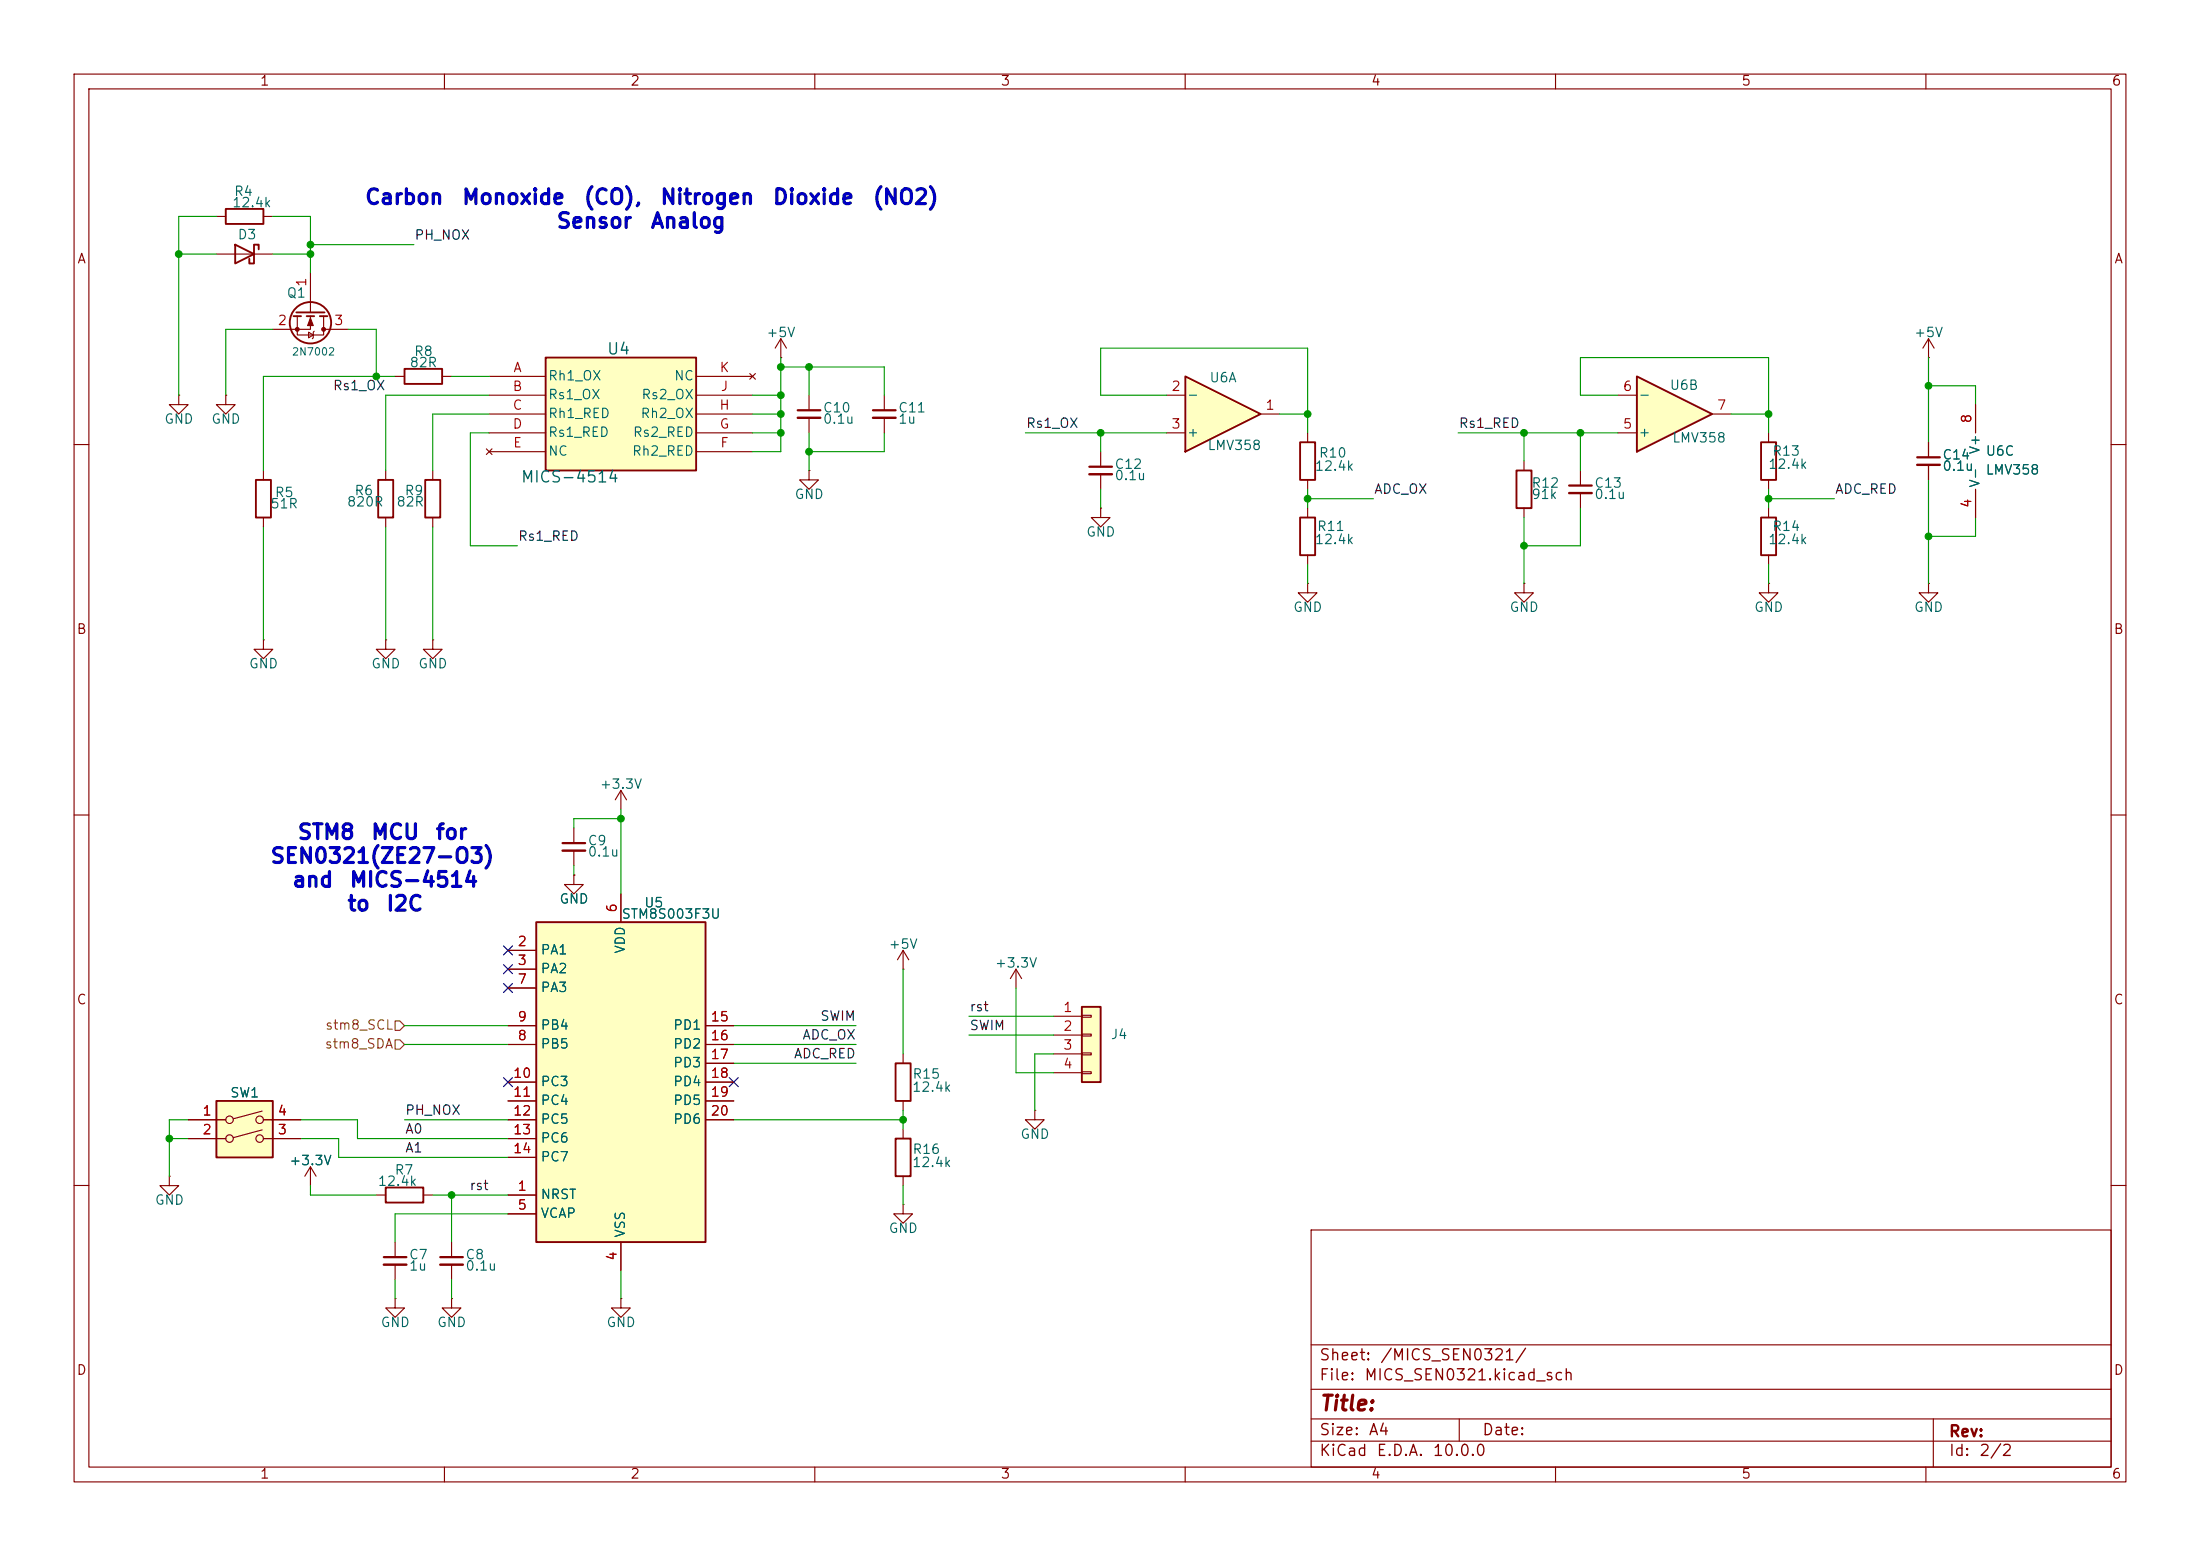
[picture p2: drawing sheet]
<svg xmlns="http://www.w3.org/2000/svg" width="297mm" height="210mm" viewBox="0 0 297 210" stroke-linecap="round" stroke-linejoin="round" font-family="sans-serif">
<g fill="none" stroke="#840000" stroke-width=".15">
<path d="M10 10h277v190h-277zM12 12h273v186h-273zM60 10v2M110 10v2M160 10v2M210 10v2M260 10v2M260.3 59.7v2M10 60h2M260.3 62.7v2.1M285 60h2M10 110h2"/>
<path d="M285 110h2M10 160h2M177 166h108v32h-108zM285 160h2M60 198v2M110 198v2M160 198v2M177 194.5h108M177 191.5h108M177 187.5h108M177 181.5h108M197 191.5v3"/>
<path d="M210 198v2M260 198v2M261 191.5v6.5"/>
</g>
<path d="M258.8 61.7h3.1" fill="none" stroke="#840000" stroke-width=".3"/>
<path d="M258.8 62.7h3.1" fill="none" stroke="#840000" stroke-width=".33"/>
<path d="M72.4 124.5h22.8v43.1h-22.8z" fill="#ffffc2"/>
<path d="M72.4 124.5h22.8v43.1h-22.8z" fill="none" stroke="#840000" stroke-width=".25"/>
<g fill="none" stroke="#840000" stroke-width=".15">
<path d="M109.2 63.5v1.3h1.3l-1.3 1.2-1.3-1.2h1.3M109.2 63.5h.1M83.8 106.7v2.5M83.8 106.7l.8 1.3M83.8 106.7l-.7 1.3M68.6 128.3h3.8M68.6 130.8h3.8M68.6 133.4h3.8M68.6 138.4h3.8M83.8 120.7v3.8M95.2 138.4h3.9M68.6 141h3.8"/>
<path d="M68.6 146.1h3.8M68.6 148.6h3.8M68.6 151.1h3.8M68.6 153.7h3.8M68.6 156.2h3.8M95.2 141h3.9M95.2 146.1h3.9M95.2 148.6h3.9M95.2 151.1h3.9M95.2 143.5h3.9M53.3 175.3v1.2h1.3l-1.3 1.3-1.2-1.3h1.2M53.3 175.3h.1"/>
<path d="M53.3 167.6v2.1M53.3 170.7v2M68.6 161.3h3.8M68.6 163.8h3.8M83.8 167.6v3.9"/>
</g>
<path d="M51.8 169.7h3.1" fill="none" stroke="#840000" stroke-width=".3"/>
<path d="M51.8 170.7h3.1" fill="none" stroke="#840000" stroke-width=".33"/>
<path d="M73.7 48.3h20.3v15.2h-20.3z" fill="#ffffc2"/>
<path d="M73.7 48.3h20.3v15.2h-20.3z" fill="none" stroke="#840000" stroke-width=".25"/>
<g fill="none" stroke="#840000" stroke-width=".15">
<path d="M66 50.8h7.7M66 53.3h7.7M66 55.9h7.7M66 58.4h7.7M94 50.8h7.6M94 53.3h7.6M94 55.9h7.6M94 58.4h7.6M101.2 50.4l.8 .8M102 50.4l-.8 .8M65.7 60.6l.7 .7M66 61h7.7"/>
<path d="M66.4 60.6l-.7 .7M94 61h7.6M22.9 158.8v1.2h1.2l-1.2 1.3-1.3-1.3h1.3M22.9 158.8h.1"/>
</g>
<path d="M29.2 148.6h7.6v7.6h-7.6z" fill="#ffffc2"/>
<g fill="none" stroke="#840000" stroke-width=".15">
<path d="M25.4 151.1h5.1M25.4 153.7h5.1M35.4 150l-3.9 1M35.4 152.5l-3.9 1M35.6 151.1h5M35.6 153.7h5"/>
<circle cx="31" cy="153.7" r=".51"/>
<circle cx="31" cy="151.1" r=".51"/>
<circle cx="35.1" cy="153.7" r=".51"/>
<circle cx="35.1" cy="151.1" r=".51"/>
</g>
<path d="M29.2 148.6h7.6v7.6h-7.6z" fill="none" stroke="#840000" stroke-width=".25"/>
<path d="M221 50.8l10.1 5.1-10.1 5.1z" fill="#ffffc2"/>
<path d="M30.5 28.2h5.1v2h-5.1zM31.7 33l2.6 1.3-2.6 1.3zM34.9 33.7v-.7h-.6v2.6h-.6v-.7M54.6 49.8h5.1v2h-5.1zM175.5 59.7h2v5.1h-2zM221 50.8l10.1 5.1-10.1 5.1zM34.5 64.8h2.1v5.1h-2.1zM51.1 64.8h2v5.1h-2zM57.4 64.8h2v5.1h-2zM52.1 160.3h5v2h-5z" fill="none" stroke="#840000" stroke-width=".25"/>
<g fill="none" stroke="#840000" stroke-width=".15">
<path d="M29.2 34.3h7.6M29.2 29.2h1.3M35.6 29.2h1.2M53.3 50.8h1.3M59.7 50.8h1.3M105.4 48.3h.1M105.4 45.7l-.8 1.3M105.4 45.7l.8 1.3M105.4 45.7v2.6M176.5 58.4v1.3M218.4 58.4h2.6M218.4 53.3h2.6"/>
<path d="M231.1 55.9h2.6M266.7 54.6v3.8M35.6 63.5v1.3M35.6 69.9v1.2M52.1 63.5v1.3M52.1 69.9v1.2M58.4 63.5v1.3M58.4 69.9v1.2M148.6 68.6v1.3h1.3l-1.3 1.2-1.3-1.2h1.3M148.6 68.6h.1M148.6 61v2M148.6 64v2"/>
<path d="M176.5 64.8v1.2M266.7 66v3.9M50.8 161.3h1.3M57.1 161.3h1.3M61 175.3v1.2h1.2l-1.2 1.3-1.3-1.3h1.3M61 175.3h.1M61 167.6v2.1M61 170.7v2"/>
</g>
<path d="M147.1 63h3M59.4 169.7h3.1" fill="none" stroke="#840000" stroke-width=".3"/>
<path d="M147.1 64h3M59.4 170.7h3.1" fill="none" stroke="#840000" stroke-width=".33"/>
<path d="M160 50.8l10.2 5.1-10.2 5.1z" fill="#ffffc2"/>
<path d="M160 50.8l10.2 5.1-10.2 5.1zM237.7 59.7h2.1v5.1h-2.1zM175.5 69.9h2v5h-2zM204.7 63.5h2.1v5.1h-2.1zM237.7 69.9h2.1v5h-2.1z" fill="none" stroke="#840000" stroke-width=".25"/>
<g fill="none" stroke="#840000" stroke-width=".15">
<path d="M24.1 53.3v1.3h1.3l-1.3 1.3-1.2-1.3h1.2M24.1 53.3h.1M30.5 53.3v1.3h1.2l-1.2 1.3-1.3-1.3h1.3M30.5 53.3h.1M109.2 53.3v2.1M109.2 56.4v2M119.4 53.3v2.1M119.4 56.4v2M157.5 53.3h2.5M157.5 58.4h2.5M170.2 55.9h2.5M238.8 58.4v1.3"/>
<path d="M260.3 48.3h.1M260.3 45.7l-.7 1.3M260.3 45.7l.8 1.3M260.3 45.7v2.6M176.5 78.7v1.3h1.3l-1.3 1.3-1.2-1.3h1.2M176.5 78.7h.1M176.5 68.6v1.3M176.5 74.9v1.3M205.7 78.7v1.3h1.3l-1.3 1.3-1.2-1.3h1.2M205.7 78.7h.1M205.7 62.2v1.3M205.7 68.6v1.3"/>
<path d="M213.4 63.5v2M213.4 66.5v2.1M238.8 78.7v1.3h1.2l-1.2 1.3-1.3-1.3h1.3M238.8 78.7h.1M238.8 64.8v1.2M238.8 68.6v1.3M238.8 74.9v1.3M260.3 78.7v1.3h1.3l-1.3 1.3-1.2-1.3h1.2M260.3 78.7h.1M35.6 86.4v1.2h1.2l-1.2 1.3-1.3-1.3h1.3M35.6 86.4h.1M52.1 86.4v1.2h-1.3l1.3 1.3 1.2-1.3h-1.2"/>
<path d="M52.1 86.4h.1M58.4 86.4v1.2h1.3l-1.3 1.3-1.3-1.3h1.3M58.4 86.4h.1M77.5 111.8v2M77.5 114.8v2M41.9 157.5l.8 1.3M41.9 157.5l-.8 1.3M41.9 157.5v2.5M139.7 149.9v1.2h1.3l-1.3 1.3-1.3-1.3h1.3M139.7 149.9h.1M83.8 175.3v1.2h1.3l-1.3 1.3-1.3-1.3h1.3M83.8 175.3h.1"/>
</g>
<path d="M107.7 55.4h3M117.9 55.4h3M211.8 65.5h3.1M75.9 113.8h3.1" fill="none" stroke="#840000" stroke-width=".3"/>
<path d="M107.7 56.4h3M117.9 56.4h3M211.8 66.5h3.1M75.9 114.8h3.1" fill="none" stroke="#840000" stroke-width=".33"/>
<path d="M146 135.9h2.6v10.2h-2.6z" fill="#ffffc2"/>
<g fill="none" stroke="#840000" stroke-width=".25">
<path d="M39.6 42.7h1M40 42.2h3.8M41.4 42.7h1M43.2 42.7h1M146 135.9h2.6v10.2h-2.6zM120.9 153.7h2v5.1h-2zM120.9 143.5h2v5.1h-2z"/>
<circle cx="41.9" cy="43.6" r="2.79"/>
</g>
<g fill="none" stroke="#840000" stroke-width=".15">
<path d="M41.9 36.8v5.4M40.1 42.7v2.5h3.6v-2.5M41.7 44.8l.6 .4-.6 .4zM41.9 42.7v1.8h-5.1M42.4 44.7l-.1 .1v.8l-.1 .1M43.7 44.5h3.3M260.3 59.7v2M266.7 54.6v3.8M260.3 62.7v2.1M266.7 66v3.9M77.5 118.1v1.3h1.2l-1.2 1.3-1.3-1.3h1.3M77.5 118.1h.1"/>
<path d="M68.6 128.3h3.8M68.6 130.8h3.8M68.6 133.4h3.8M68.6 138.4h3.8M83.8 120.7v3.8M95.2 138.4h3.9M121.9 130.8h.1M121.9 128.3v2.5M121.9 128.3l-.7 1.2M121.9 128.3l.8 1.2M137.2 130.8l.7 1.3M137.2 130.8l-.8 1.3"/>
<path d="M137.2 130.8v2.6M142.2 137.2h3.8M142.2 139.7h3.8M146 137h1.3v.3h-1.3zM146 139.6h1.3v.2h-1.3zM25.4 151.1h5.1M25.4 153.7h5.1M35.6 151.1h5M35.6 153.7h5M68.6 151.1h3.8M68.6 153.7h3.8M68.6 141h3.8"/>
<path d="M68.6 146.1h3.8M68.6 148.6h3.8M68.6 156.2h3.8M95.2 151.1h3.9M95.2 141h3.9M95.2 146.1h3.9M95.2 148.6h3.9M95.2 143.5h3.9M121.9 142.2v1.3M121.9 148.6v1.3M121.9 152.4v1.3M121.9 158.8v1.2"/>
<path d="M142.2 142.2h3.8M142.2 144.8h3.8M146 142.1h1.3v.3h-1.3zM146 144.7h1.3v.2h-1.3zM68.6 161.3h3.8M68.6 163.8h3.8M83.8 167.6v3.9M121.9 162.6v1.2h1.3l-1.3 1.3-1.3-1.3h1.3M121.9 162.6h.1"/>
</g>
<g fill="#840000" stroke="#840000" stroke-width=".15">
<path d="M41.9 42.9l.4 1h-.8z"/>
<circle cx="43.7" cy="44.4" r=".25"/>
<circle cx="40.1" cy="44.4" r=".25"/>
</g>
<path d="M53.3 137.8h.7l.6 .6-.6 .7h-.7zM53.3 140.3h.7l.6 .7-.6 .6h-.7z" fill="none" stroke="#725600" stroke-width=".15"/>
<g fill="none" stroke="#009600" stroke-width=".15">
<path d="M24.1 34.3h5.1M29.2 29.2h-5.1v24.1M36.8 29.2h5.1v7.6M36.8 34.3h5.1M41.9 33h14M36.8 44.5h-6.3v8.8M47 44.5h3.8v6.3M53.3 50.8h-17.7v12.7M61 50.8h5M66 58.4h-2.5v15.3h6.3M66 55.9h-7.6v7.6M66 53.3h-13.9v10.2"/>
<path d="M101.6 58.4h3.8M101.6 53.3h3.8M101.6 55.9h3.8M105.4 49.5h14v3.8M105.4 48.3v12.7h-3.8M109.2 49.5v3.8M109.2 58.4v5.1M119.4 58.4v2.6h-10.2M138.4 58.4h19.1M148.6 58.4v2.6M157.5 53.3h-8.9v-6.3h27.9v11.4M172.7 55.9h3.8"/>
<path d="M196.8 58.4h21.6M205.7 58.4v3.8M213.4 58.4v5.1M218.4 53.3h-5v-5h25.4v10.1M233.7 55.9h5.1M260.3 52.1h6.4v2.5M260.3 48.3v11.4M35.6 71.1v15.3M52.1 71.1v15.3M58.4 71.1v15.3M148.6 66v2.6M176.5 67.3h8.9"/>
<path d="M176.5 66v2.6M176.5 76.2v2.5M205.7 69.9v8.8M213.4 68.6v5.1h-7.7M238.8 66v2.6M238.8 76.2v2.5M238.8 67.3h8.8M260.3 64.8v13.9M266.7 69.9v2.5h-6.4M77.5 116.8v1.3M83.8 110.5h-6.3v1.3M83.8 109.2v11.5"/>
<path d="M54.6 138.4h14M99.1 138.4h16.5M121.9 130.8v11.4M130.8 139.7h11.4M130.8 137.2h11.4M137.2 133.4v11.4h5M22.9 153.7h2.5M25.4 151.1h-2.5v7.7M40.6 153.7h5.1v2.5h22.9M40.6 151.1h7.7v2.6h20.3M54.6 151.1h14M54.6 141h14"/>
<path d="M99.1 151.1h22.8M99.1 141h16.5M99.1 143.5h16.5M121.9 149.9v2.5M142.2 142.2h-2.5v7.7M41.9 160v1.3h8.9M53.3 172.7v2.6M58.4 161.3h10.2M61 161.3v6.3M61 172.7v2.6M68.6 163.8h-15.3v3.8M83.8 171.5v3.8"/>
<path d="M121.9 160v2.6"/>
</g>
<path d="M68 132.7l1.2 1.3M68 130.2l1.2 1.2M68 127.7l1.2 1.2M69.2 132.7l-1.2 1.3M69.2 130.2l-1.2 1.2M69.2 127.7l-1.2 1.2M68 145.4l1.2 1.3M69.2 145.4l-1.2 1.3M98.5 145.4l1.2 1.3M99.7 145.4l-1.2 1.3" fill="none" stroke="#000084" stroke-width=".15"/>
<g fill="#009600" stroke="#009600" stroke-width=".14">
<circle cx="109.2" cy="61" r=".46"/>
<circle cx="148.6" cy="58.4" r=".46"/>
<circle cx="105.4" cy="58.4" r=".46"/>
<circle cx="105.4" cy="55.9" r=".46"/>
<circle cx="176.5" cy="67.3" r=".46"/>
<circle cx="176.5" cy="55.9" r=".46"/>
<circle cx="109.2" cy="49.5" r=".46"/>
<circle cx="50.8" cy="50.8" r=".46"/>
<circle cx="22.9" cy="153.7" r=".46"/>
<circle cx="61" cy="161.3" r=".46"/>
<circle cx="260.3" cy="52.1" r=".46"/>
<circle cx="205.7" cy="58.4" r=".46"/>
<circle cx="213.4" cy="58.4" r=".46"/>
<circle cx="238.8" cy="55.9" r=".46"/>
<circle cx="260.3" cy="72.4" r=".46"/>
<circle cx="205.7" cy="73.7" r=".46"/>
<circle cx="238.8" cy="67.3" r=".46"/>
<circle cx="83.8" cy="110.5" r=".46"/>
<circle cx="121.9" cy="151.1" r=".46"/>
<circle cx="41.9" cy="33" r=".46"/>
<circle cx="105.4" cy="49.5" r=".46"/>
<circle cx="105.4" cy="53.3" r=".46"/>
<circle cx="24.1" cy="34.3" r=".46"/>
<circle cx="41.9" cy="34.3" r=".46"/>
</g>
<g font-size="2" fill="#0000c2">
<text x="49.1" y="28.1">Carbon</text>
<text x="62.2" y="28.1">Monoxide</text>
<text x="78.7" y="28.1">(CO),</text>
<text x="89" y="28.1">Nitrogen</text>
<text x="104.2" y="28.1">Dioxide</text>
<text x="117.7" y="28.1">(NO2)</text>
<text x="75" y="31.3">Sensor</text>
<text x="87.7" y="31.3">Analog</text>
<text x="40" y="113.8">STM8</text>
<text x="50" y="113.8">MCU</text>
<text x="58.7" y="113.8">for</text>
<text x="36.4" y="117">SEN0321(ZE27-O3)</text>
<text x="39.3" y="120.2">and</text>
<text x="46.7" y="123.4">to</text>
<text x="47.1" y="120.2">MICS-4514</text>
<text x="52" y="123.4">I2C</text>
</g>
<text font-size="2" fill="#840000" x="178" y="190.9">Title:</text>
<g font-size="1.5" fill="#006464">
<text x="81.8" y="48.2">U4</text>
<text x="70.2" y="65.5">MICS-4514</text>
</g>
<g font-size="1.5" fill="#840000">
<text x="178" y="184">Sheet:</text>
<text x="186.2" y="184">/MICS_SEN0321/</text>
<text x="178" y="186.7">File:</text>
<text x="184.1" y="186.7">MICS_SEN0321.kicad_sch</text>
<text x="178" y="196.9">KiCad</text>
<text x="178" y="194.1">Size:</text>
<text x="184.7" y="194.1">A4</text>
<text x="185.7" y="196.9">E.D.A.</text>
<text x="193.3" y="196.9">10.0.0</text>
<text x="200" y="194.1">Date:</text>
<text x="263" y="194.3">Rev:</text>
<text x="263" y="196.9">Id:</text>
<text x="267.1" y="196.9">2/2</text>
</g>
<g font-size="1.3" fill="#840000">
<text x="35" y="11.9">1</text>
<text x="85" y="11.9">2</text>
<text x="135" y="11.9">3</text>
<text x="185" y="11.9">4</text>
<text x="235" y="11.9">5</text>
<text x="285" y="11.9">6</text>
<text x="10.3" y="35.9">A</text>
<text x="285.3" y="35.9">A</text>
<text x="10.3" y="85.9">B</text>
<text x="285.3" y="85.9">B</text>
<text x="10.3" y="135.9">C</text>
<text x="285.3" y="135.9">C</text>
<text x="10.3" y="185.9">D</text>
<text x="285.3" y="185.9">D</text>
<text x="35" y="199.9">1</text>
<text x="85" y="199.9">2</text>
<text x="135" y="199.9">3</text>
<text x="185" y="199.9">4</text>
<text x="235" y="199.9">5</text>
<text x="285" y="199.9">6</text>
</g>
<g font-size="1.3" fill="#006464">
<text x="31.3" y="28.3">12.4k</text>
<text x="31.5" y="26.8">R4</text>
<text x="32" y="32.6">D3</text>
<text x="38.6" y="40.5">Q1</text>
<text x="103.4" y="45.8">+5V</text>
<text x="258.3" y="45.8">+5V</text>
<text x="55.2" y="49.9">82R</text>
<text x="55.8" y="48.4">R8</text>
<text x="73.9" y="51.7">Rh1_OX</text>
<text x="90.9" y="51.7">NC</text>
<text x="163.2" y="51.9">U6A</text>
<text x="225.3" y="52.9">U6B</text>
<text x="22.1" y="57.5">GND</text>
<text x="28.4" y="57.5">GND</text>
<text x="73.9" y="54.2">Rs1_OX</text>
<text x="73.9" y="56.7">Rh1_RED</text>
<text x="73.9" y="59.3">Rs1_RED</text>
<text x="85.4" y="59.3">Rs2_RED</text>
<text x="86.4" y="56.7">Rh2_OX</text>
<text x="86.5" y="54.2">Rs2_OX</text>
<text x="111" y="56">C10</text>
<text x="111" y="57.5">0.1u</text>
<text x="121.2" y="57.5">1u</text>
<text x="121.2" y="56">C11</text>
<text x="160.1" y="54.2">-</text>
<text x="160.1" y="59.3">+</text>
<text x="221.1" y="59.3">+</text>
<text x="221.1" y="54.2">-</text>
<text x="73.9" y="61.8">NC</text>
<text x="85.2" y="61.8">Rh2_RED</text>
<text x="150.4" y="63.6">C12</text>
<text x="150.4" y="65.1">0.1u</text>
<text x="162.9" y="61.1">LMV358</text>
<text x="177.4" y="63.9">12.4k</text>
<text x="178" y="62.1">R10</text>
<text x="225.7" y="60">LMV358</text>
<text x="238.6" y="63.6">12.4k</text>
<text x="239.2" y="61.8">R13</text>
<text x="262.1" y="62.3">C14</text>
<text x="262.1" y="63.9">0.1u</text>
<text x="267.6" y="65.9" transform="rotate(-90 267.6 65.9)">V-</text>
<text x="267.6" y="61.4" transform="rotate(-90 267.6 61.4)">V+</text>
<text x="268" y="61.8">U6C</text>
<text x="268" y="64.4">LMV358</text>
<text x="36.4" y="68.9">51R</text>
<text x="37" y="67.4">R5</text>
<text x="46.7" y="68.7">820R</text>
<text x="47.8" y="67.2">R6</text>
<text x="53.4" y="68.7">82R</text>
<text x="54.5" y="67.2">R9</text>
<text x="107.2" y="67.7">GND</text>
<text x="177.7" y="72">R11</text>
<text x="206.7" y="67.7">91k</text>
<text x="206.7" y="66.1">R12</text>
<text x="215.1" y="66.1">C13</text>
<text x="215.1" y="67.7">0.1u</text>
<text x="239.2" y="72">R14</text>
<text x="146.6" y="72.7">GND</text>
<text x="177.4" y="73.8">12.4k</text>
<text x="238.6" y="73.8">12.4k</text>
<text x="174.5" y="82.9">GND</text>
<text x="203.7" y="82.9">GND</text>
<text x="236.7" y="82.9">GND</text>
<text x="258.3" y="82.9">GND</text>
<text x="33.5" y="90.5">GND</text>
<text x="50" y="90.5">GND</text>
<text x="56.4" y="90.5">GND</text>
<text x="80.9" y="106.8">+3.3V</text>
<text x="79.3" y="114.4">C9</text>
<text x="79.3" y="115.9">0.1u</text>
<text x="75.4" y="122.3">GND</text>
<text x="83.8" y="124.3">STM8S003F3U</text>
<text x="86.9" y="122.8">U5</text>
<text x="72.9" y="129.1">PA1</text>
<text x="72.9" y="131.7">PA2</text>
<text x="84.7" y="128.8" transform="rotate(-90 84.7 128.8)">VDD</text>
<text x="119.9" y="128.4">+5V</text>
<text x="134.2" y="130.9">+3.3V</text>
<text x="72.9" y="134.2">PA3</text>
<text x="72.9" y="141.8">PB5</text>
<text x="72.9" y="139.3">PB4</text>
<text x="90.8" y="139.3">PD1</text>
<text x="90.8" y="141.8">PD2</text>
<text x="149.9" y="140.6">J4</text>
<text x="31" y="148.4">SW1</text>
<text x="72.9" y="146.9">PC3</text>
<text x="72.9" y="149.5">PC4</text>
<text x="90.8" y="144.4">PD3</text>
<text x="90.8" y="146.9">PD4</text>
<text x="90.8" y="149.5">PD5</text>
<text x="123" y="147.7">12.4k</text>
<text x="123.1" y="145.9">R15</text>
<text x="72.9" y="152">PC5</text>
<text x="72.9" y="154.5">PC6</text>
<text x="90.8" y="152">PD6</text>
<text x="137.7" y="154">GND</text>
<text x="39" y="157.6">+3.3V</text>
<text x="50.9" y="160.4">12.4k</text>
<text x="53.2" y="158.9">R7</text>
<text x="72.9" y="157.1">PC7</text>
<text x="123" y="157.8">12.4k</text>
<text x="123.1" y="156.1">R16</text>
<text x="20.8" y="162.9">GND</text>
<text x="72.9" y="162.2">NRST</text>
<text x="72.9" y="164.7">VCAP</text>
<text x="84.7" y="167.1" transform="rotate(-90 84.7 167.1)">VSS</text>
<text x="119.9" y="166.7">GND</text>
<text x="55.1" y="170.3">C7</text>
<text x="55.1" y="171.8">1u</text>
<text x="62.7" y="170.3">C8</text>
<text x="62.7" y="171.8">0.1u</text>
<text x="51.3" y="179.4">GND</text>
<text x="58.9" y="179.4">GND</text>
<text x="81.8" y="179.4">GND</text>
</g>
<g font-size="1.3" fill="#0f0f0f">
<text x="55.9" y="32.7">PH_NOX</text>
<text x="44.9" y="53">Rs1_OX</text>
<text x="138.4" y="58.1">Rs1_OX</text>
<text x="196.8" y="58.1">Rs1_RED</text>
<text x="185.4" y="67">ADC_OX</text>
<text x="247.6" y="67">ADC_RED</text>
<text x="69.8" y="73.3">Rs1_RED</text>
<text x="130.8" y="136.8">rst</text>
<text x="107.1" y="143.2">ADC_RED</text>
<text x="108.2" y="140.6">ADC_OX</text>
<text x="110.6" y="138.1">SWIM</text>
<text x="130.8" y="139.4">SWIM</text>
<text x="54.6" y="155.9">A1</text>
<text x="54.6" y="153.3">A0</text>
<text x="54.6" y="150.8">PH_NOX</text>
<text x="63.3" y="160.9">rst</text>
</g>
<g font-size="1.3" fill="#a90000">
<text x="41.7" y="38.8" transform="rotate(-90 41.7 38.8)">1</text>
<text x="37.4" y="44.2">2</text>
<text x="45" y="44.2">3</text>
<text x="69.1" y="53.1">B</text>
<text x="69.2" y="50.5">A</text>
<text x="97.1" y="50.5">K</text>
<text x="97.2" y="53.1">J</text>
<text x="158" y="53.1">2</text>
<text x="219" y="53.1">6</text>
<text x="69.1" y="55.6">C</text>
<text x="69.1" y="58.2">D</text>
<text x="97" y="55.6">H</text>
<text x="97.1" y="58.2">G</text>
<text x="158" y="58.2">3</text>
<text x="170.7" y="55.6">1</text>
<text x="219" y="58.2">5</text>
<text x="231.7" y="55.6">7</text>
<text x="266.4" y="57.2" transform="rotate(-90 266.4 57.2)">8</text>
<text x="69.2" y="60.7">E</text>
<text x="97.1" y="60.7">F</text>
<text x="266.4" y="68.7" transform="rotate(-90 266.4 68.7)">4</text>
<text x="83.6" y="123.3" transform="rotate(-90 83.6 123.3)">6</text>
<text x="69.8" y="128">2</text>
<text x="69.8" y="130.6">3</text>
<text x="69.8" y="133.1">7</text>
<text x="143.4" y="136.9">1</text>
<text x="69.8" y="140.7">8</text>
<text x="69.8" y="138.2">9</text>
<text x="95.8" y="138.2">15</text>
<text x="95.8" y="140.7">16</text>
<text x="95.8" y="143.3">17</text>
<text x="143.4" y="139.4">2</text>
<text x="143.4" y="142">3</text>
<text x="69.2" y="145.8">10</text>
<text x="69.2" y="148.3">11</text>
<text x="95.8" y="145.8">18</text>
<text x="95.8" y="148.3">19</text>
<text x="143.4" y="144.5">4</text>
<text x="27.2" y="150.9">1</text>
<text x="27.2" y="153.4">2</text>
<text x="37.4" y="153.4">3</text>
<text x="37.4" y="150.9">4</text>
<text x="69.2" y="150.9">12</text>
<text x="69.2" y="153.4">13</text>
<text x="69.2" y="156">14</text>
<text x="95.8" y="150.9">20</text>
<text x="69.8" y="161">1</text>
<text x="69.8" y="163.6">5</text>
<text x="83.6" y="170.3" transform="rotate(-90 83.6 170.3)">4</text>
</g>
<g font-size="1.3" fill="#725600">
<text x="43.8" y="141.8">stm8_SDA</text>
<text x="43.8" y="139.3">stm8_SCL</text>
</g>
<text font-size="1" fill="#006464" x="39.3" y="48.2">2N7002</text>
</svg>
